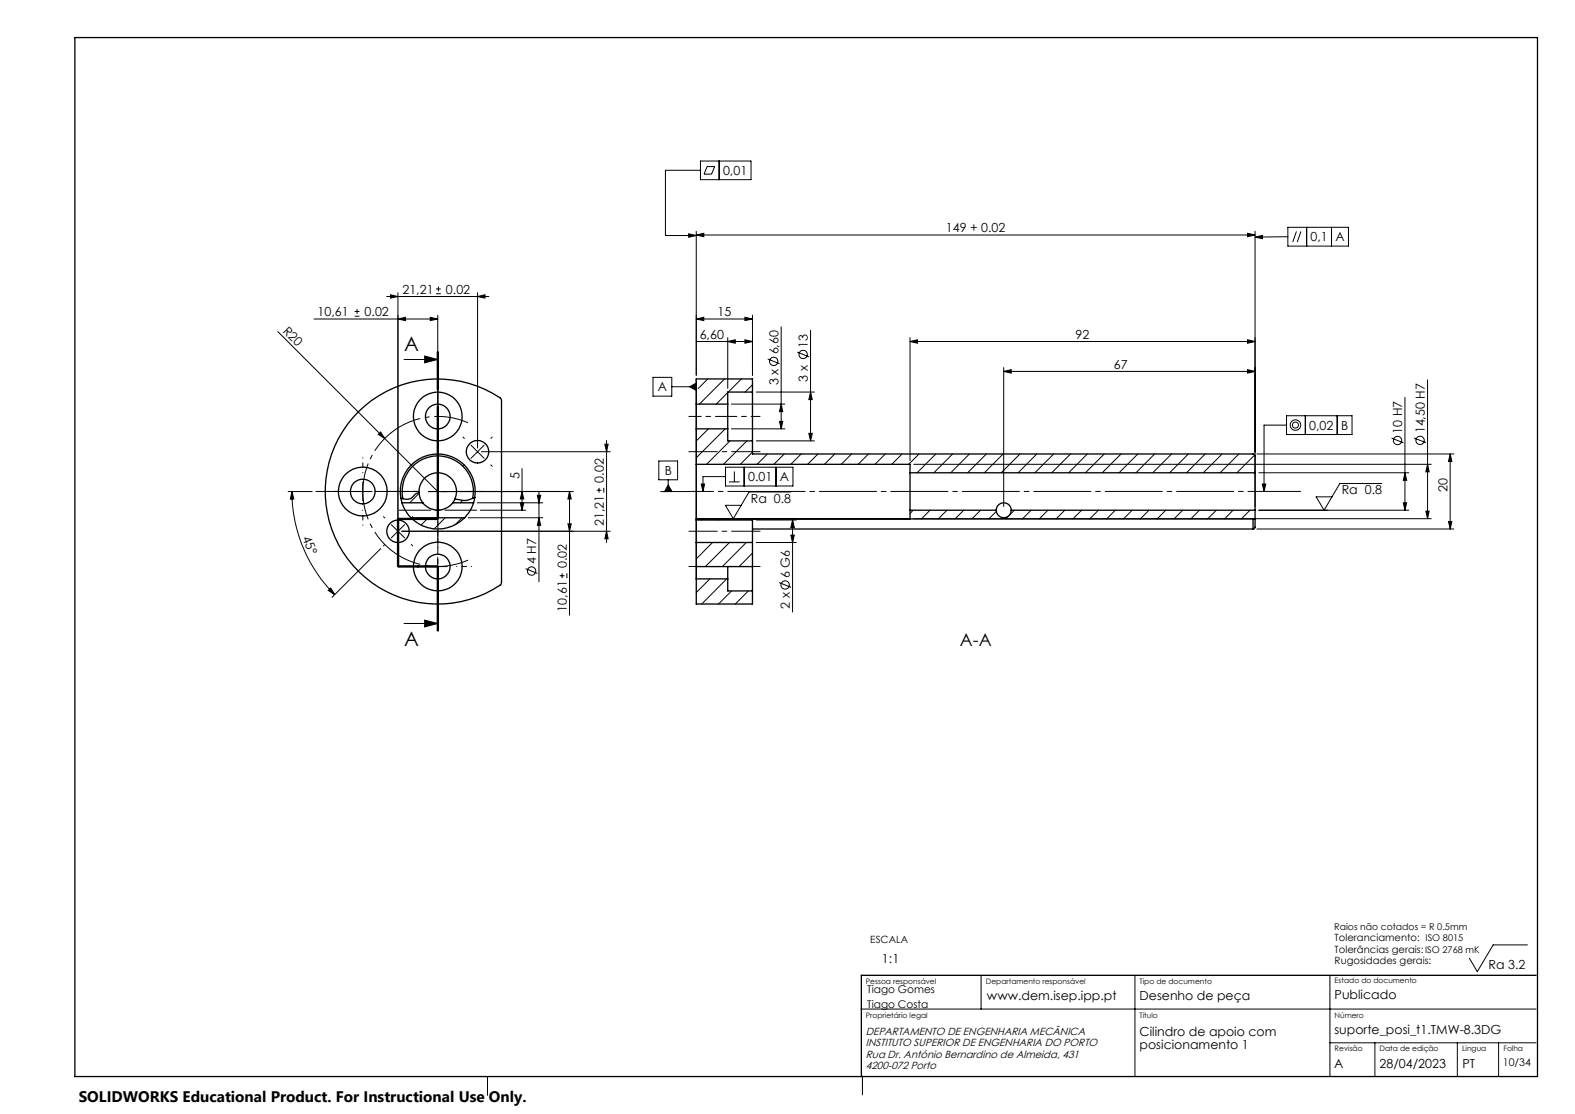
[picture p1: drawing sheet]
<svg xmlns="http://www.w3.org/2000/svg" width="420mm" height="297mm" viewBox="0 0 420 297" stroke-linecap="round" stroke-linejoin="round" font-family="sans-serif">
<g fill="none" stroke="#000" stroke-width=".27">
<path d="M186.8 42.9h13.5v5h-13.5zM186.8 45.4h-9.4v17.4h8.3M188.6 44.4h2l-.8 2h-2.1zM191.8 42.9v5M103.1 79.1h27.3M104.1 78.6l2 .5-2 .4zM106.1 78v73h10.7M116.3 78.3h1.2M116.3 77h1.2M116.9 76.4v1.3M127.4 79.1l1.9-.5v.9zM127.4 78v41.4"/>
<path d="M183.7 62.3l2 .5-2 .4zM185.7 62.6l2-.4v.9zM185.7 61.7v38.3M185.7 62.6h149M332.7 62.2l2 .4-2 .5zM334.7 61.7v73.3M334.7 63.2l2-.4v.8zM343.4 60.6h16.2v5h-16.2zM343.4 63.1l-8.7 .1M345.7 61.7l-1 2.8M346.9 61.7l-1 2.8M348.4 60.6v5"/>
<path d="M355.1 60.6v5M74.1 88.4l42.6 42.7M83.7 85.1h33M94.6 84.3h1.2M94.6 83h1.2M95.2 82.4v1.3M106.1 85.1l2-.5v.9zM107.7 95.8h9M113.2 94.9l3.5 .9-3.5 .9zM114.7 84.6l2 .5-2 .4zM116.6 93.8v10M116.7 84l.1 54.3h-10.7"/>
<path d="M116.9 93.8v10M185.7 85.1l2-.5v.9zM185.7 85.1h15M185.7 91h15M194.1 91l2-.4v.9zM194.1 90v13.5M198.6 90.6l2.1 .4-2.1 .5zM198.6 84.6l2.1 .5-2.1 .4zM200.7 84v16M204.7 95.7l3.2 1.3M208.3 87.1v27.2M212.6 93.9l3.2 1.2"/>
<path d="M216.1 88v29.5M242.7 91l2-.4v.9zM242.7 90v32.8M242.7 91h92M267.7 99l2-.4v.9zM267.7 98v37M267.7 99h67M332.7 90.6l2 .4-2 .5zM332.7 98.6l2 .4-2 .5zM100.9 115.8l.6-.6 1.1 1.7zM116.6 108.4v29.9M116.9 108.4v10z"/>
<path d="M116.9 118.4v19.9M125.6 118.7l3.5 3.5M129.1 118.7l-3.5 3.5M161.3 118.4h.9l-.5 2zM161.7 117.4v27.2M174.1 100.6h5v5h-5zM179.1 103.1h6.6M183.9 103.1l1.8-1v2zM185.7 101.1v53.2M188.7 101l-2.5 2.6M188.9 114.3l-3.2 3.3M193.2 101l-6.7 6.7"/>
<path d="M193.4 114.3l-7.7 7.8M194.1 104.7l-3.1 3M194.7 117.5l-6.3 6.3M195.1 114.3h14.2M195.1 107.7h14.2M197.7 101l-3.5 3.5M199.2 117.5l-6.3 6.3M200.7 102.6l-2 1.9M201.7 117.5h15.5M201.7 104.5h15.5M207.9 112.4h.8l-.4 1.9zM208.3 107.7l.4 2h-.8z"/>
<path d="M215.7 115.5h.9l-.5 2zM216.1 104.5l.5 2h-.9zM343.1 110.8h17.4v5h-17.4zM343.1 113.3h-6v17.8M348.1 110.8v5M356.6 110.8v5M371.1 116.8l3.2 1.3M374.6 105.9v30.1M377.1 116.8l3.2 1.2M380.7 101.3v37M76.8 131.1h6.5M77.9 131.1l.5 1.9-1 .1z"/>
<path d="M77.9 131.1a38.8 38.8 0 0 0 11.4 27.4M94.2 131.1h5M96.7 128.5v5.1M104.4 139.9l1.7 1.7M106 138.3v12.7M106.1 138.2h10.7M106.1 138.5h10.7M106.3 138.3v12.7M107.9 139.9l-1.8 1.7M109.7 138l-.1 .2M111.8 131.5l-2.5 2.6M114.2 131.1h38.7"/>
<path d="M114.2 138l-1.9 2M118.7 138l-2.9 3M123.2 138l-1.9 1.9M123.3 133.4l-.6 .7M124.9 138h19.8M127.3 134.1h17.4M128.1 136h12.1M128.3 120.4h34.4M138.7 134.1h1l-.5 1.9zM139.2 131.1l.5 1.9h-1zM139.2 124.9v11.1M143.3 132h.9l-.5 2.1z"/>
<path d="M143.7 131.1v24M143.7 138l.5 2h-.9zM151.4 139.7h.9l-.4 1.9zM151.9 131.1l.4 1.9h-.9zM151.9 131.1v32.9M159.1 130.7h1.3M159.7 130.1v1.2M161 130.1v1.2M175.7 122.9h5v5h-5zM176.2 131.1h7.5M178.2 127.9v3.2M178.2 129.3l1 1.8h-2z"/>
<path d="M187 129h.9l-.4 2.1zM187.4 138.3l-.4 .3M191.9 138.3l-.4 .3M193.5 124.6h18v5h-18zM193.5 127.1h-6v4M194.4 128.5h2.8M195.8 125.7v2.8M198.4 124.6v5M200.7 120.5l-3.3 3.3M201.7 138.6h10.6M204.6 121l-2.7 2.8M206.9 124.6v5"/>
<path d="M209.1 121l-2.7 2.8M210.9 131.2h-11.2l-4.2 7.1-2.1-3.6h4.3M211.3 138.6l.5 2h-.9zM211.3 138.6v24.6M213.6 121l-2.7 2.8M214.3 138.3v.1M218.1 121l-2.7 2.8M218.8 138.3v.1M222.6 121l-2.7 2.8M223.3 138.3l-.1 .1M227.1 121l-2.8 2.8M227.8 138.3l-.1 .1"/>
<path d="M231.6 121l-2.8 2.8M232.3 138.3l-.1 .1M236.1 121l-2.8 2.8M236.8 138.3l-.1 .1M240.6 121l-2.8 2.8M241.3 138.3l-.1 .1M243.5 136l-.8 .9M243.7 123.8h138M243.7 138.3h138M245.1 121l-2.8 2.8M248 136l-2.3 2.4M249.6 121l-5.1 5"/>
<path d="M252.5 136l-2.3 2.4M254 121l-5 5M257 136l-2.3 2.4M258.5 121l-5 5M261.5 136l-2.3 2.4M263 121l-5 5M265.7 136.3l-2 2.1M267.5 121l-5 5M268.9 137.7l-.8 .7M270.5 136l-1.2 1.3M272 121l-5 5M275 136l-2.4 2.4"/>
<path d="M276.5 121l-5 5M279.4 136l-2.3 2.4M281 121l-5 5M284 136l-2.4 2.4M285.5 121l-5 5M288.4 136l-2.3 2.4M289.9 121l-4.9 5M292.9 136l-2.3 2.4M294.5 121l-5 5M297.4 136l-2.3 2.4M298.9 121l-5 5M301.9 136l-2.3 2.4"/>
<path d="M303.4 121l-5 5M306.4 136l-2.3 2.4M307.9 121l-5 5M310.9 136l-2.3 2.4M312.4 121l-5 5M315.4 136l-2.3 2.4M316.9 121l-5 5M319.9 136l-2.4 2.4M321.4 121l-5 5M324.3 136l-2.3 2.4M325.9 121l-5 5M328.8 136l-2.3 2.4"/>
<path d="M330.4 121l-5 5M333.3 136l-2.3 2.4M334.6 121.3l-4.8 4.7M334.7 125.7l-.3 .3M335.2 121h52.5M335.7 136h40M335.7 126h40M336.6 129h.9l-.4 2.1zM368.5 128.9h-11.2l-4.2 7.1-2.1-3.5h4.2M374.2 134.1h.9l-.5 1.9zM374.6 126l.5 2.1h-.9zM380.2 136.3h.9l-.4 2z"/>
<path d="M380.7 123.8l.4 2h-.9zM386.3 139h.9l-.5 2zM386.7 121l.5 2h-.9zM386.7 121v20M87.5 157.4l.7-.6 1.1 1.7zM101.5 146.3l-13 12.9M106.1 141.6l-1.7 1.8M106.1 141.6l1.8 1.8M106.1 151.2h10.7M106.1 150.8h10.7M107.1 141.6h55.6M114.2 151.1h5"/>
<path d="M116.6 151v17.2M116.7 148.6l.1 19.6M116.9 151v17.2M140.2 151.6l3.1 1.3M149.3 153.5h1.2M149.9 152.9v1.2M151.2 152.9v1.2M161.7 141.6l.5 2h-.9zM189.3 154.3l-3.6 3.7M190 144.6l-4.3 4.4M193.8 154.3l-6.7 6.7M194.5 144.6l-6.4 6.5"/>
<path d="M195.1 157.5l-3.5 3.5M199 144.6l-6.4 6.5M199.6 157.5l-3.5 3.5M200.7 147.5l-3.6 3.6M201.7 144.6h10.6M207.8 155.3l3.2 1.3M210.9 142.7h.9l-.5 1.9zM335.2 141h52.5M107.7 166.2h9M113.2 165.3l3.5 .9-3.5 .9zM200.7 160.9l-.1 .1M407.3 251.9h-9.1l-4.3 7.1-2.1-3.5"/>
<path d="M229.6 269h180M261.6 260v9M302.6 260v27M354.6 260v27M354.6 278h55M366.6 278v9M388.6 278v9M399.6 278v9M130 287v5M230 286.9v5"/>
<circle cx="206.3" cy="96.4" r="1.11"/>
<circle cx="214.2" cy="94.5" r="1.12"/>
<circle cx="345.5" cy="113.3" r=".8"/>
<circle cx="345.5" cy="113.3" r="1.39"/>
<circle cx="372.7" cy="117.5" r="1.11"/>
<circle cx="378.7" cy="117.4" r="1.1"/>
<circle cx="141.8" cy="152.2" r="1.12"/>
<circle cx="209.4" cy="156" r="1.11"/>
</g>
<g fill="none" stroke="#000" stroke-width=".35">
<path d="M20 10h390v277h-390zM95.7 109.6a29.7 29.7 0 0 1 37.9-3.2v49.3a29.9 29.9 0 0 1-40-5.6 29.9 29.9 0 0 1 2.1-40.5zM185.7 107.7v6.6M185.7 114.3v9.5M185.7 114.3h8.4M185.7 107.7h8.4M194.1 107.7v6.6M194.1 114.3v3.2h6.6M200.7 117.5v3.5h133.6l.4 .5v4.5M200.7 104.5v13M200.7 104.5v-3.5h-15v6.7M200.7 104.5h-6.6v3.2"/>
<path d="M106.9 132.8l.5 .2M106.9 132.8l.3 1.3M107.2 134.1a9.2 9.2 0 0 0 2.4 3.9M107.2 134.1h5.5M109.6 138a10 10 0 0 0 14.3 0M109.6 138h14.3M111.8 131.4a1.79 1.79 0 0 0-1.7 1.1 2.49 2.49 0 0 1-2.7 .5M111.8 131.4a5 5 0 0 1 5.8-5.3 5 5 0 0 1 3.7 7M111.8 131.4a4.7 4.7 0 0 0 .9 2.7M112.7 134.1a5 5 0 0 0 8.1 0M120.8 134.1h5.5M121.3 133.1l-.5 1"/>
<path d="M126 132.9a9.5 9.5 0 0 0-9.3-11.4 9.5 9.5 0 0 0-9.3 11.5M126 132.9a4.7 4.7 0 0 1-4 .2h-.7M126.3 134.1a10.2 10.2 0 0 1-2.4 3.9M126.6 132.6a10 10 0 0 0-9.9-11.6 10 10 0 0 0-9.8 11.8M126.6 132.6l-.6 .3M126.6 132.6l-.3 1.5M185.7 123.8v14.5M185.7 138.6v6M185.7 123.8h57v2.2M185.7 138.3v.3M185.7 138.6h15M200.7 138.6v6"/>
<path d="M242.7 126v10M242.7 136h23M242.7 126h92M242.7 136v2.3h-57M265.7 136a1.99 1.99 0 0 1 2-2 1.99 1.99 0 0 1 2 2M265.7 136a1.99 1.99 0 0 0 2 2 1.99 1.99 0 0 0 2-2M269.7 136h65M334.2 138.4v2.6M334.7 138.4v2.1l-.3 .5h-.2M334.7 126v10M334.7 136v2.4M334.7 138.4h-134v.2"/>
<path d="M185.7 151.1v3.2M185.7 144.6v6.5M185.7 154.3v6.7h15v-3.5M185.7 154.3h8.4M185.7 144.6h15M185.7 151.1h15M194.1 151.1v3.2M194.1 154.3v3.2h6.6M200.7 151.1v6.4M200.7 141h133.5M200.7 144.6v6.5M409.6 260h-179.9v27"/>
<circle cx="116.7" cy="111" r="3.3"/>
<circle cx="116.8" cy="111" r="6.5"/>
<circle cx="96.7" cy="131" r="3.3"/>
<circle cx="96.7" cy="131.1" r="6.5"/>
<circle cx="127.3" cy="120.4" r="2.99"/>
<circle cx="106.1" cy="141.6" r="3"/>
<circle cx="116.7" cy="151" r="3.3"/>
<circle cx="116.8" cy="151" r="6.5"/>
</g>
<path d="M124.8 112.7a20 20 0 0 0-28 18.3 20 20 0 0 0 28 18.3" fill="none" stroke="#000" stroke-width=".27" stroke-dasharray="15.2 1.3 1.3 1.3" stroke-dashoffset="6" stroke-linecap="butt"/>
<path d="M116.8 93.8v24.6" fill="none" stroke="#000" stroke-width=".27" stroke-dasharray="6.3 1.3 1.3 1.3" stroke-dashoffset="1.1"/>
<path d="M116.8 118.4v2" fill="none" stroke="#000" stroke-width=".27" stroke-dasharray="6.3 1.3 1.3 1.3"/>
<path d="M116.8 120.4v17.9" fill="none" stroke="#000" stroke-width=".27" stroke-dasharray="6.3 1.3 1.3 1.3" stroke-dashoffset="-.7"/>
<path d="M116.8 138.3h-10.7M106.1 151h10.7" fill="none" stroke="#000" stroke-width=".27" stroke-dasharray="6.3 1.3 1.3 1.3" stroke-dashoffset="3"/>
<path d="M106.1 138.3v12.7" fill="none" stroke="#000" stroke-width=".27" stroke-dasharray="6.3 1.3 1.3 1.3" stroke-dashoffset="1.9"/>
<path d="M116.8 151v17.2" fill="none" stroke="#000" stroke-width=".27" stroke-dasharray="6.3 1.3 1.3 1.3" stroke-dashoffset="-.3"/>
<path d="M200.7 131h-17" fill="none" stroke="#000" stroke-width=".27" stroke-dasharray="15.2 1.3 1.3 1.3" stroke-dashoffset="8.6"/>
<path d="M194.1 111h8.6M194.1 151h8.6" fill="none" stroke="#000" stroke-width=".27" stroke-dasharray="15.2 1.3 1.3 1.3" stroke-dashoffset="12.8"/>
<path d="M183.7 111h10.4M183.7 151h10.4" fill="none" stroke="#000" stroke-width=".27" stroke-dasharray="15.2 1.3 1.3 1.3" stroke-dashoffset="11.9"/>
<path d="M183.7 120.4h19M183.7 141.6h19" fill="none" stroke="#000" stroke-width=".27" stroke-dasharray="15.2 1.3 1.3 1.3" stroke-dashoffset="7.6"/>
<path d="M346.8 131h-146.1" fill="none" stroke="#000" stroke-width=".27" stroke-dasharray="15.2 1.3 1.3 1.3" stroke-dashoffset="1.2"/>
<path d="M106.4 136h20.7" fill="none" stroke="#000" stroke-width=".27" stroke-dasharray="15.2 1.3 1.3 1.3" stroke-dashoffset="6.8"/>
<path d="M111.8 131h-27.5M116.8 126v-27.5M116.8 136v27.5M121.8 131h27.5" fill="none" stroke="#000" stroke-width=".27" stroke-dasharray="15.2 1.3 1.3 1.3" stroke-dashoffset="3.4"/>
<path d="M91.8 131h-4M96.8 126v-4M96.8 136v4M101.8 131h4M111.8 151h-4M116.8 146v-4M116.8 156v4M121.8 151h4" fill="none" stroke="#000" stroke-width=".27" stroke-dasharray="15.2 1.3 1.3 1.3" stroke-dashoffset="15.1"/>
<path d="M123.8 116.9l-.3-.4M130.9 116.9l.4-.4M102.6 138.1l-.3-.4M109.7 138.1l.3-.4M123.8 124l-.3 .3M130.9 124l.4 .3M102.6 145.2l-.3 .3M109.7 145.2l.3 .3" fill="none" stroke="#000" stroke-width=".27" stroke-dasharray="15.2 1.3 1.3 1.3"/>
<path d="M111.8 131h-7M116.8 126v-7M116.8 136v7M121.8 131h7" fill="none" stroke="#000" stroke-width=".27" stroke-dasharray="15.2 1.3 1.3 1.3" stroke-dashoffset="13.6"/>
<g fill="#000">
<path d="M100.9 115.8l.6-.6 1.1 1.7z"/>
<path d="M104.1 78.6l2 .5-2 .4zM127.4 79.1l1.9-.5v.9zM242.7 91l2-.4v.9zM332.7 90.6l2 .4-2 .5zM267.7 99l2-.4v.9zM332.7 98.6l2 .4-2 .5zM194.1 91l2-.4v.9zM198.6 90.6l2.1 .4-2.1 .5z"/>
<path d="M185.7 62.6l2-.4v.9zM332.7 62.2l2 .4-2 .5z"/>
<path d="M334.7 63.2l2-.4v.8zM336.6 129h.9l-.4 2.1zM187 129h.9l-.4 2.1zM183.9 103.1l1.8 1v-2zM178.2 129.3l1 1.8h-2zM183.7 62.3l2 .5-2 .4z"/>
<path d="M113.2 94.9l3.5 .9-3.5 .9zM113.2 165.3l3.5 .9-3.5 .9z"/>
<path d="M114.7 84.6l2 .5-2 .4zM106.1 85.1l2-.5v.9zM198.6 84.6l2.1 .5-2.1 .4zM185.7 85.1l2-.5v.9z"/>
<path d="M77.9 131.1l.5 1.9-1 .1zM87.5 157.4l.7-.6 1.1 1.7z"/>
<path d="M138.7 134.1h1l-.5 1.9zM139.2 131.1l.5 1.9h-1z"/>
<path d="M143.3 132h.9l-.5 2.1zM143.7 138l.5 2h-.9z"/>
<path d="M151.9 131.1l.4 1.9h-.9zM151.4 139.7h.9l-.4 1.9zM374.6 126l.5 2.1h-.9zM374.2 134.1h.9l-.5 1.9zM380.7 123.8l.4 2h-.9zM380.2 136.3h.9l-.4 2z"/>
<path d="M161.7 141.6l.5 2h-.9zM161.3 118.4h.9l-.5 2zM215.7 115.5h.9l-.5 2zM216.1 104.5l.5 2h-.9zM386.3 139h.9l-.5 2zM386.7 121l.5 2h-.9zM210.9 142.7h.9l-.5 1.9zM211.3 138.6l.5 2h-.9zM207.9 112.4h.8l-.4 1.9zM208.3 107.7l.4 2h-.8z"/>
</g>
<g font-size="5.3">
<text x="107.8" y="93.5">A</text>
<text x="107.8" y="172.3">A</text>
</g>
<text font-size="4.7" x="256" y="172.3">A-A</text>
<text font-size="4.1" x="21" y="293.7">SOLIDWORKS Educational Product. For Instructional Use Only.</text>
<g font-size="3.3">
<text x="192.8" y="46.7">0,01</text>
<text x="252.2" y="61.9">149 + 0.02</text>
<text x="349.5" y="64.4">0,1</text>
<text x="356.1" y="64.4">A</text>
<text x="107.3" y="78.3">21,21</text>
<text x="118.9" y="78.3">0.02</text>
<text x="75.3" y="88.5" transform="rotate(45 75.3 88.5)">R20</text>
<text x="84.7" y="84.3">10,61</text>
<text x="97.2" y="84.3">0.02</text>
<text x="191.3" y="84.3">15</text>
<text x="186.6" y="90.3">6,60</text>
<text x="207.6" y="94.5" transform="rotate(-90 207.6 94.5)">6,60</text>
<text x="215.4" y="92.7" transform="rotate(-90 215.4 92.7)">13</text>
<text x="286.8" y="90.3">92</text>
<text x="215.4" y="101.7" transform="rotate(-90 215.4 101.7)">3 x</text>
<text x="297" y="98.3">67</text>
<text x="175.4" y="104.4">A</text>
<text x="207.6" y="102.6" transform="rotate(-90 207.6 102.6)">3 x</text>
<text x="349.1" y="114.6">0,02</text>
<text x="357.6" y="114.6">B</text>
<text x="373.9" y="115.6" transform="rotate(-90 373.9 115.6)">10 H7</text>
<text x="379.9" y="115.5" transform="rotate(-90 379.9 115.5)">14,50 H7</text>
<text x="138.5" y="127.7" transform="rotate(-90 138.5 127.7)">5</text>
<text x="161" y="128.7" transform="rotate(-90 161 128.7)">0.02</text>
<text x="177.3" y="126.6">B</text>
<text x="199.5" y="128.3">0.01</text>
<text x="208" y="128.3">A</text>
<text x="357.8" y="131.7">Ra 0.8</text>
<text x="386" y="131.3" transform="rotate(-90 386 131.3)">20</text>
<text x="200.2" y="134">Ra 0.8</text>
<text x="80.6" y="143.4" transform="rotate(67 80.6 143.4)">45°</text>
<text x="161" y="140.3" transform="rotate(-90 161 140.3)">21,21</text>
<text x="143" y="150.4" transform="rotate(-90 143 150.4)">4 H7</text>
<text x="151.1" y="151.5" transform="rotate(-90 151.1 151.5)">0.02</text>
<text x="210.6" y="154.1" transform="rotate(-90 210.6 154.1)">6 G6</text>
<text x="151.1" y="163.1" transform="rotate(-90 151.1 163.1)">10,61</text>
<text x="210.6" y="162.3" transform="rotate(-90 210.6 162.3)">2 x</text>
<text x="235.2" y="256.7">1:1</text>
<text x="397" y="258.3">Ra 3.2</text>
<text x="263.2" y="266.5">www.dem.isep.ipp.pt</text>
<text x="303.9" y="266.5">Desenho de peça</text>
<text x="355.9" y="266.5">Publicado</text>
<text x="355.8" y="275.7">suporte_posi_t1.TMW-8.3DG</text>
<text x="303.9" y="276.1">Cilindro de apoio com</text>
<text x="303.9" y="279.6">posicionamento 1</text>
<text x="355.8" y="284.7">A</text>
<text x="367.9" y="284.7">28/04/2023</text>
<text x="390" y="284.7">PT</text>
</g>
<g font-size="2.8">
<text x="231.2" y="264.8">Tiago Gomes</text>
<text x="231.2" y="268.6">Tiago Costa</text>
<text x="230.9" y="276">DEPARTAMENTO DE ENGENHARIA MECÂNICA</text>
<text x="230.9" y="282">Rua Dr. António Bernardino de Almeida, 431</text>
<text x="230.9" y="279">INSTITUTO SUPERIOR DE ENGENHARIA DO PORTO</text>
<text x="230.9" y="285">4200-072 Porto</text>
<text x="400.8" y="284.1">10/34</text>
</g>
<g font-size="2.7">
<text x="232.1" y="251.4">ESCALA</text>
<text x="355.9" y="250.8">Toleranciamento: ISO 8015</text>
<text x="355.9" y="254">Tolerâncias gerais: ISO 2768 mK</text>
<text x="355.9" y="257.1">Rugosidades gerais:</text>
</g>
<text font-size="2.5" x="355.8" y="248">Raios não cotados = R 0.5mm</text>
<g font-size="2">
<text x="230.9" y="262.3">Pessoa responsável</text>
<text x="262.9" y="262.3">Departamento responsável</text>
<text x="303.9" y="262.3">Tipo de documento</text>
<text x="355.9" y="262.1">Estado do documento</text>
<text x="230.9" y="271.3">Proprietário legal</text>
<text x="303.9" y="271.3">Título</text>
<text x="355.9" y="271.3">Número</text>
<text x="355.9" y="280.3">Revisão</text>
<text x="367.9" y="280.3">Data de edição</text>
<text x="389.9" y="280.3">Lingua</text>
<text x="400.9" y="280.3">Folha</text>
</g>
</svg>
